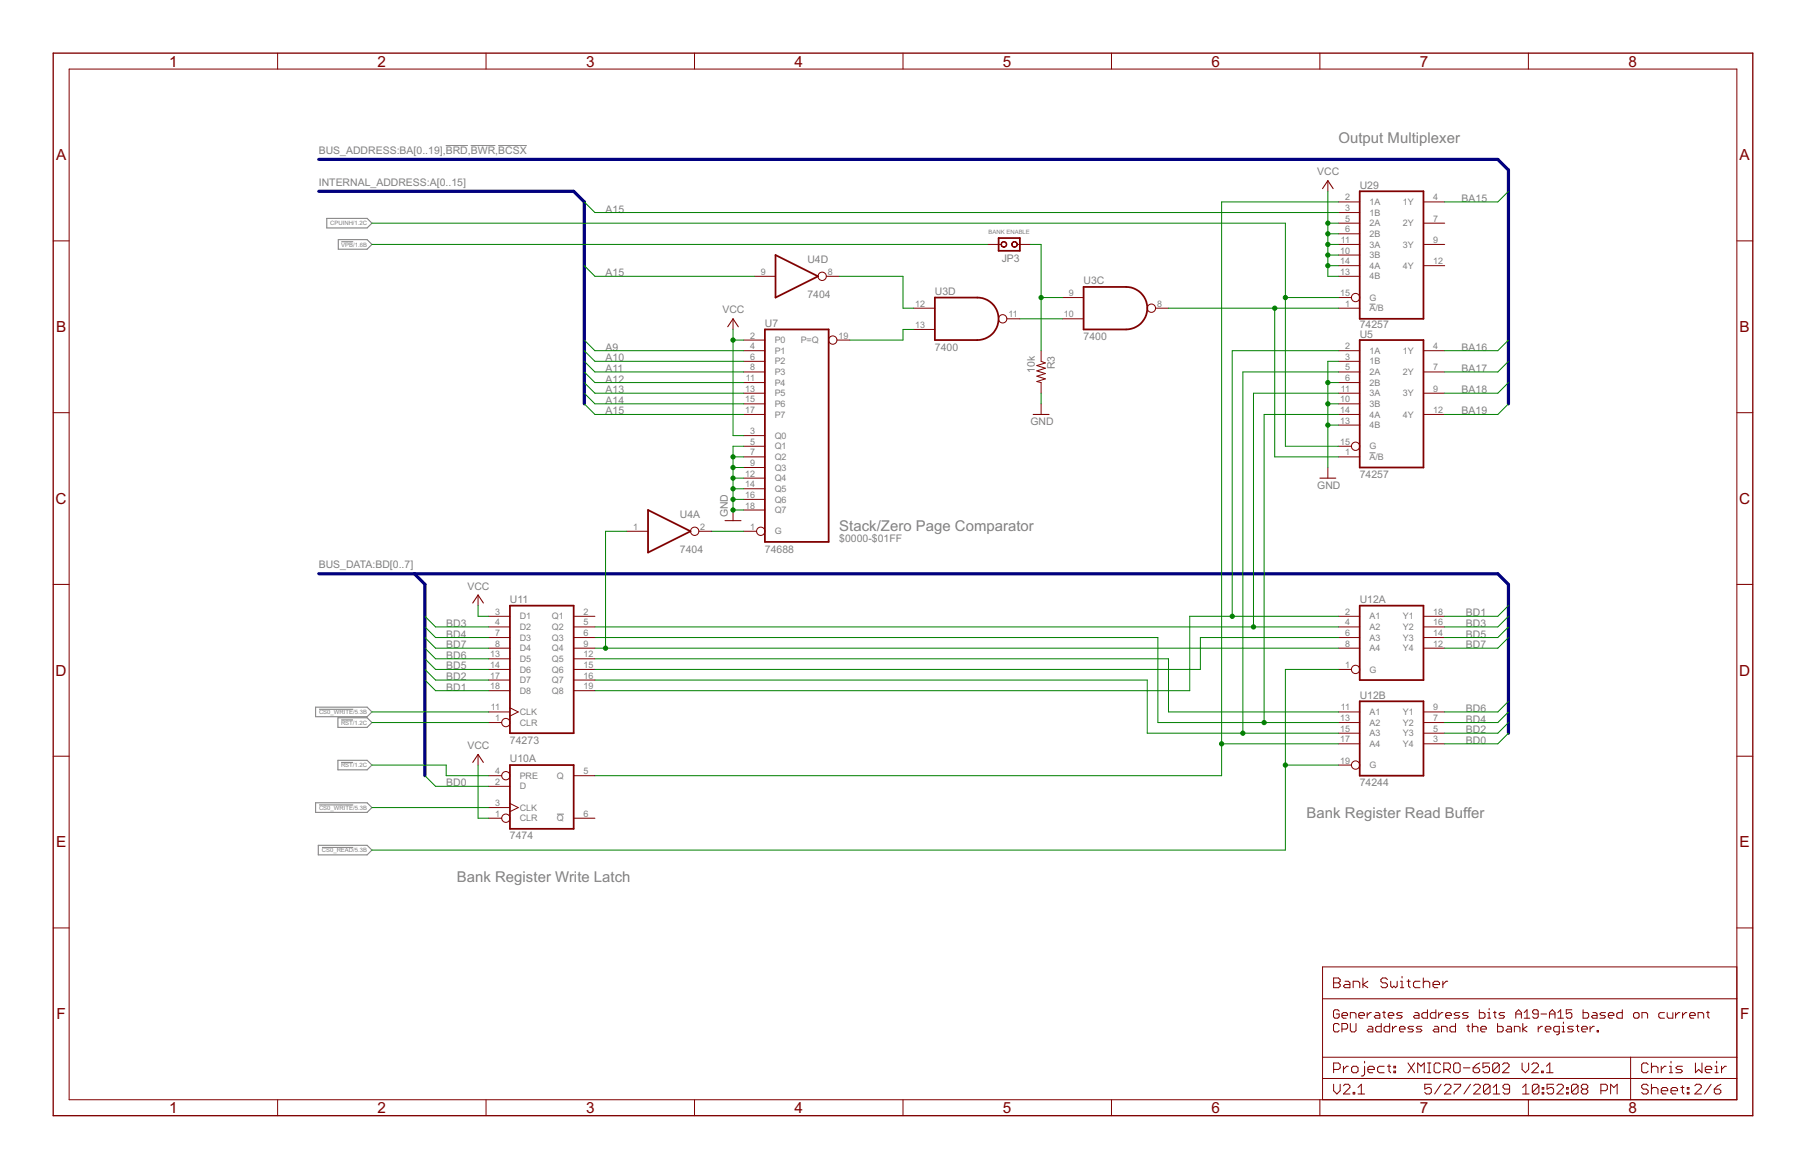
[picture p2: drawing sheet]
<svg xmlns="http://www.w3.org/2000/svg" width="432mm" height="279mm" viewBox="0 0 432 279" stroke-linecap="round" stroke-linejoin="round" font-family="sans-serif">
<path d="M106.6 34.8h5.2M112.5 34.8h5.9M119.1 34.8h6.8M81.6 57.8h2.9M327.4 72.7h1.5M327.4 108.2h1.5M76.3 169.5h8.2M81.6 172.1h2.8M76.3 192.4h8.2M81.6 182.2h2.8M133.2 194.6h1.6M77 202.5h7.5" fill="none" stroke="#808080" stroke-width=".24"/>
<path d="M78.1 52.2h9.7l1.1 1.1-1.1 1.2h-9.7zM80.9 57.3h6.9l1.1 1.1-1.1 1.2h-6.9zM75.5 169h12.3l1.1 1.2-1.1 1.1h-12.3zM80.8 171.6h7l1.1 1.1-1.1 1.1h-7zM75.5 191.9h12.3l1.1 1.1-1.1 1.2h-12.3zM80.8 181.7h7l1.1 1.2-1.1 1.1h-7zM76.1 202h11.7l1.1 1.2-1.1 1.1h-11.7z" fill="none" stroke="#808080" stroke-width=".25"/>
<g fill="none" stroke="#800000" stroke-width=".24">
<path d="M16.5 16.5h398.8v246.3h-398.8zM66.4 12.7v3.8M116.2 12.7v3.8M166.1 12.7v3.8M215.9 12.7v3.8M265.7 12.7v3.8M315.6 12.7v3.8M365.4 12.7v3.8M12.7 57.6h3.8M236.2 58.4h3.2M243.2 58.4h3.2M317.5 43.2v2.5"/>
<path d="M320 48.3h5.1M320 50.8h5.1M320 53.3h5.1M320 55.9h5.1M320 58.4h5.1M340.3 48.3h5.1M340.3 53.3h5.1M340.3 58.4h5.1M415.3 57.6h3.8M175.3 76.2v2.5M180.3 66h5.1M197.6 66h3.1"/>
<path d="M218.4 73.7h5.1M218.4 78.7h5.1M240.7 76.2h3.1M254 71.1h5.1M254 76.2h5.1M276.3 73.7h3.1M320 66h5.1M320 73.7h5.1M320 61h5.1M320 63.5h5.1M320 71.1h3.1M340.3 63.5h5.1"/>
<path d="M12.7 98.6h3.8M177.8 81.3h5.1M177.8 83.8h5.1M177.8 86.4h5.1M177.8 88.9h5.1M177.8 91.4h5.1M177.8 94h5.1M177.8 96.5h5.1M177.8 99.1h5.1M200.1 81.3h3.1M248.9 83.8v2.6l1 .3-2 .7 2 .6-2 .6 2 .7-2 .6 2 .7-2 .6 1 .2v2.6M248.9 96.5v2.6"/>
<path d="M320 83.8h5.1M320 86.4h5.1M320 88.9h5.1M320 91.4h5.1M320 94h5.1M320 96.5h5.1M320 99.1h5.1M340.3 83.8h5.1M340.3 88.9h5.1M340.3 94h5.1M340.3 99.1h5.1M415.3 98.6h3.8"/>
<path d="M177.8 104.1h5.1M177.8 106.7h5.1M177.8 109.2h5.1M177.8 111.7h5.1M177.8 114.3h5.1M177.8 116.8h5.1M177.8 119.4h5.1M317.5 111.7v2.6M320 106.7h3.1M320 109.2h5.1M320 101.6h5.1M12.7 139.7h3.8"/>
<path d="M149.9 127h5M167.1 127h3.1M175.3 121.9v2.5M177.8 127h3.1M177.8 121.9h5.1M415.3 139.7h3.8M114.3 142.2v2.6M116.8 147.3h5.1M116.8 149.8h5.1M116.8 152.4h5.1M116.8 154.9h5.1M116.8 157.5h5.1"/>
<path d="M116.8 160h5.1M137.2 147.3h5M137.2 149.8h5M137.2 152.4h5M137.2 154.9h5M137.2 157.5h5M137.2 160h5M320 147.3h5.1M320 149.8h5.1M320 152.4h5.1M320 154.9h5.1M320 160h3.1"/>
<path d="M340.3 147.3h5.1M340.3 149.8h5.1M340.3 152.4h5.1M340.3 154.9h5.1M116.8 172.7h3.2M116.8 170.2h5.1M116.8 162.5h5.1M116.8 165.1h5.1M121.9 169.2l2 1-2 1M137.2 162.5h5M137.2 165.1h5M320 172.7h5.1"/>
<path d="M320 170.2h5.1M320 175.2h5.1M320 177.8h5.1M340.3 172.7h5.1M340.3 170.2h5.1M340.3 175.2h5.1M340.3 177.8h5.1M12.7 180.7h3.8M114.3 180.3v2.6M116.8 195.6h3.2M116.8 187.9h5.1M116.8 193h5.1"/>
<path d="M116.8 185.4h3.2M121.9 192l2 1-2 1M137.2 195.6h5M137.2 185.4h5M320 182.9h3.1M415.3 180.7h3.8M12.7 221.8h3.8M316.2 238.7h99.1M318.9 233.7h1.1l.4 .4v.4l-.4 .4 .4 .4v.4l-.4 .4h-1.1zM318.9 234.9h1.1M321.6 234.5h.8l.3 .4v1.2h-1.1l-.4-.4 .4-.4h1.1M323.5 236.1v-1.6h1.2l.4 .4v1.2"/>
<path d="M325.9 233.7v2.4M327 234.5l-1.1 .8 1.1 .8M331.7 234.1l-.4-.4h-.8l-.3 .4v.4l.3 .4h.8l.4 .4v.4l-.4 .4h-.8l-.3-.4M332.5 234.5v1.2l.4 .4 .4-.4 .4 .4 .4-.4v-1.2M334.8 236.1h.8M334.8 234.5h.4v1.6M335.2 233.4v.3M336.4 234.5h.8M336.8 234.1v1.6l.4 .4M339.5 234.5h-1.2l-.4 .4v.8l.4 .4h1.2M340.3 234.9l.4-.4h.8l.3 .4v1.2M340.3 233.7v2.4"/>
<path d="M342.6 235.3h1.6v-.4l-.4-.4h-.8l-.4 .4v.8l.4 .4h.8M345 234.5v1.6M346.1 234.5h-.3l-.8 .8M415.3 221.8h3.8M415.3 231.1h-99.1v31.7M316.2 252.7h99.1M316.2 257.8h99.1M318.9 255.6h1.1l.4-.4v-.8l-.4-.3h-1.1v2.3M318.9 259.1v1.6l.7 .8 .8-.8v-1.6M320.2 241.7l-.4-.4h-.6l-.4 .4v1.3l.4 .4h.6l.4-.4v-.6h-.7M320.2 245l-.4-.4h-.6l-.4 .4v1.3l.4 .3h.6l.4-.3M320.8 242.7h1.4v-.3l-.3-.4h-.7l-.4 .4v.6l.4 .4h.7"/>
<path d="M320.8 246h1.1l.3-.4v-.6l-.3-.4h-1.1v2M321.2 259.5l.4-.4h.8l.3 .4v.4l-1.5 1.6h1.5M321.2 254.8v1.6M322.4 254.8h-.4l-.8 .8M322.9 243.4v-1.4h1l.3 .4v1M322.9 244.6v1.7l.3 .3h.7l.3-.3v-1.7M323.5 254.8h.8l.4 .4v.8l-.4 .4h-.8l-.3-.4v-.8zM324.7 259.9l.8-.8v2.4M324.9 242.7h1.3v-.3l-.3-.4h-.7l-.3 .4v.6l.3 .4h.7M326.3 253.7v.4M326.3 254.8v2l-.4 .4h-.4M326.9 242v1.4"/>
<path d="M327 255.6h1.6v-.4l-.4-.4h-.8l-.4 .4v.8l.4 .4h.8M327.2 245.3h.7l.3 .3v1h-1l-.3-.3 .3-.3h1M327.9 242h-.3l-.7 .7M328.9 242h.7l.3 .4v1h-1l-.3-.4 .3-.3h1M330.2 244.6v2h-1l-.3-.3v-.7l.3-.3h1M330.6 242h.6M330.9 241.7v1.3l.3 .4M330.9 254.8h-1.1l-.4 .4v.8l.4 .4h1.1M331.7 254.8h.8M331.9 242.7h1.3v-.3l-.3-.4h-.6l-.4 .4v.6l.4 .4h.6M332.1 254.4v1.6l.4 .4M332.3 244.6v2h-1.1l-.3-.3v-.7l.3-.3h1.1"/>
<path d="M332.9 245.3v1.3M333.3 254.8h.4v.4h-.4zM333.3 256h.4v.4h-.4zM333.9 245.3h-.3l-.7 .7M334.6 246h1.3v-.4l-.3-.3h-.7l-.3 .3v.7l.3 .3h.7M335.3 242h-1l-.4 .4 .4 .3h.6l.4 .3-.4 .4h-1M336.6 254.1l1.6 2.3M337.9 245.3h-.9l-.4 .3 .4 .4h.6l.3 .3-.3 .3h-1M338.2 254.1l-1.6 2.3M338.3 242h.6l.4 .4v1h-1l-.4-.4 .4-.3h1M339 256.4v-2.3l.7 .7 .8-.7v2.3M340 245.3h-1l-.4 .3 .4 .4h.6l.4 .3-.4 .3h-1"/>
<path d="M341.3 241.3v2.1h-1l-.3-.4v-.6l.3-.4h1M341.3 254.1h.8M341.3 256.4h.8M341.7 254.1v2.3M342.2 259.1h-1.5v1.2l.7-.4h.4l.4 .4v.8l-.4 .4h-.8l-.3-.4M343 245.3h.6l.4 .3v1h-1l-.4-.3 .4-.3h1M343.3 241.3v2.1h-1l-.3-.4v-.6l.3-.4h1M344 242v1.4M344.4 254.4l-.4-.3h-.7l-.4 .3v1.6l.4 .4h.7l.4-.4M344.6 259.1l-1.6 2.4M344.7 246.6v-1.3h1l.3 .3v1M345 242h-.3l-.7 .7"/>
<path d="M345.2 255.6h1.2l.4-.4v-.8l-.4-.3h-1.2v2.3M345.3 259.5l.4-.4h.8l.4 .4v.4l-1.6 1.6h1.6M345.7 242.7h1.3v-.3l-.3-.4h-.7l-.3 .4v.6l.3 .4h.7M346 255.6l.8 .8M347.7 259.1h1.5v.4l-1.5 1.6v.4M347.9 254.1h.8l.4 .3v1.6l-.4 .4h-.8l-.3-.4v-1.6zM348 244.6v2h-1l-.3-.3v-.7l.3-.3h1M349 242h-1l-.3 .4 .3 .3h.7l.3 .3-.3 .4h-1M349.9 255.2h1.6M350.7 245.3h.6M351 242h-1l-.3 .4 .3 .3h.7l.3 .3-.3 .4h-1M351 245v1.3l.3 .3"/>
<path d="M351.6 259.1l-1.6 2.4M352 245.6l.4-.3h.6l.4 .3v1M352 244.6v2M352.2 255.2h1.2l.4 .4v.4l-.4 .4h-.8l-.4-.4zM352.3 259.5l.4-.4h.8l.4 .4v.4l-1.6 1.6h1.6M353.7 241.3v2.1h1l.3-.4v-.6l-.3-.4h-1M353.8 254.1l-.8 .3-.8 .8M354 246h1.4v-.4l-.4-.3h-.6l-.4 .3v.7l.4 .3h.6M355.7 243.4h.7M355.7 242h.3v1.4M356 241v.3M356.1 254.1h-1.5v1.1l.7-.4h.4l.4 .4v.8l-.4 .4h-.8l-.3-.4"/>
<path d="M356.3 259.5v1.6l-.4 .4h-.8l-.4-.4M356.3 259.5l-.4-.4h-.8l-.4 .4v1.6M356.3 259.5l-1.6 1.6M357 259.9l.8-.8v2.4M357.1 242h.6M357.4 241.7v1.3l.3 .4M358.1 244.6v2h1l.3-.3v-.7l-.3-.3h-1M358.5 254.4l-.4-.3h-.8l-.4 .3v1.6M358.5 254.4v1.6l-.4 .4h-.8l-.4-.4M358.5 254.4l-1.6 1.6M359.2 254.4l.4-.3h.8l.4 .3v.4l-1.6 1.6h1.6M359.7 242h-1l-.3 .4 .3 .3h.7l.3 .3-.3 .4h-1"/>
<path d="M360.4 245.3h.7l.3 .3v1h-1l-.3-.3 .3-.3h1M362.1 246.6v-1.3h1l.3 .3v1M362.4 242.4h1.3M362.4 243.4v-1.4l.7-.7 .6 .7v1.4M363.9 254.1v1.5l.8 .8 .8-.8v-1.5M364 259.9l.8-.8v2.4M364.1 244.6v2M364.4 243.4h1.4M364.4 242l.7-.7v2.1M365.1 245.3l-1 .7 1 .6M366.2 254.4l.4-.3h.8l.4 .3v.4l-1.6 1.6h1.6M367.8 242.4h-1l-.4-.4v-.3l.4-.4h.7l.3 .4v1.3l-.3 .4h-.7l-.4-.4"/>
<path d="M367.8 245.3v1.3M367.9 259.5v1.6l-.3 .4h-.8l-.4-.4M367.9 259.5l-.3-.4h-.8l-.4 .4v1.6M367.9 259.5l-1.5 1.6M368.4 242.4h1.4M368.6 256h.4v.4h-.4zM368.7 259.9h.4v.4h-.4zM368.8 245.3h-.4l-.6 .7M369.5 246h1.3v-.4l-.3-.3h-.7l-.3 .3v.7l.3 .3h.7M369.8 256.4h1.5M369.8 254.8l.7-.7v2.3M370.5 242.4h1.3"/>
<path d="M370.5 243.4v-1.4l.6-.7 .7 .7v1.4M371.5 259.1h-1.6v1.2l.8-.4h.4l.4 .4v.8l-.4 .4h-.8l-.4-.4M372.2 259.5l.4-.4h.8l.4 .4v.4l-1.6 1.6h1.6M372.5 243.4h1.3M372.5 242l.6-.7v2.1M372.8 246.6h-1l-.3-.3v-.7l.3-.3h1v1.7l-.3 .3h-.4M373.5 246.6h.6M373.5 245.3h.3v1.3M373.8 244.3v.3M374.6 259.9h.3v.4h-.3zM375.8 241.3h-1.3v1.1l.7-.4h.3l.3 .4v.6l-.3 .4h-.7l-.3-.4M376.2 245.3h-1l-.4 .3 .4 .4h.6l.4 .3-.4 .3h-1"/>
<path d="M376.8 245.3h.7M377.2 245v1.3l.3 .3M377.3 259.5v1.6l-.4 .4h-.8l-.4-.4M377.3 259.5l-.4-.4h-.8l-.4 .4v1.6M377.3 259.5l-1.6 1.6M378.2 246h1.3v-.4l-.3-.3h-.7l-.3 .3v.7l.3 .3h.7M378.5 241.3v2.1h1l.3-.4v-.6l-.3-.4h-1M380.2 245.3v1.3M380.9 242h.6l.3 .4v1h-.9l-.4-.4 .4-.3h.9M381.2 245.3h-.3l-.7 .7M381.9 246.3h.3v.3h-.3zM383.9 242h-1l-.4 .4 .4 .3h.6l.4 .3-.4 .4h-1"/>
<path d="M384.5 242.7h1.4v-.3l-.3-.4h-.7l-.4 .4v.6l.4 .4h.7M387.9 241.3v2.1h-1l-.4-.4v-.6l.4-.4h1M389.9 252.7v10.1M390.6 242.4l.3-.4h.7l.3 .4v.6l-.3 .4h-.7l-.3-.4zM392.6 243.4v-1.4h1l.3 .4v1M394.1 254.4l-.4-.3h-.8l-.4 .3v1.6l.4 .4h.8l.4-.4M394.1 259.5l-.4-.4h-.8l-.4 .4v.4l.4 .4h.8l.4 .4v.4l-.4 .4h-.8l-.4-.4M394.8 255.2l.4-.4h.8l.4 .4v1.2M394.8 254.1v2.3M394.8 259.1v2.4M397.2 254.8v1.6M398 242h-1.1l-.3 .4v.6l.3 .4h1.1"/>
<path d="M398.4 254.8h-.4l-.8 .8M398.6 242v1l.3 .4h1.1v-1.4M399.1 254.8h.4v1.6M399.1 256.4h.8M399.5 253.7v.4M400.6 242v1.4M401.6 242h-.3l-.7 .7M401.9 259.9h.7M402.3 259.5v1.6l.3 .4M402.3 254.8h-1.2l-.4 .4 .4 .4h.8l.4 .4-.4 .4h-1.2M402.3 242v1.4M403.3 242h-.3l-.7 .7"/>
<path d="M403.4 259.9h.4v.4h-.4zM404 242.7h1.3v-.3l-.3-.4h-.7l-.3 .4v.6l.3 .4h.7M405.2 259.5l.4-.4h.8l.4 .4v.4l-1.6 1.6h1.6M405.4 254.1v2.3l.7-.8 .8 .8v-2.3M406 243.4v-1.4h1l.3 .4v1M407.7 255.6h1.6v-.4l-.4-.4h-.8l-.4 .4v.8l.4 .4h.8M408 242h.7M408.3 241.7v1.3l.4 .4M409.1 259.1l-1.6 2.4M410 254.8h.4v1.6M410 256.4h.8M410.4 253.7v.4"/>
<path d="M411.4 259.1l-.7 .4-.8 .8M411.6 254.8v1.6M412.8 254.8h-.4l-.8 .8M66.4 262.8v3.9M116.2 262.8v3.9M166.1 262.8v3.9M215.9 262.8v3.9M265.7 262.8v3.9M315.6 262.8v3.9M323.5 261.1h.4v.4h-.4zM324.7 261.5h1.6M357 261.5h1.6"/>
<path d="M360.9 260.3h-1.2l-.3-.4v-.4l.3-.4h.8l.4 .4v1.6l-.4 .4h-.8l-.3-.4M364 261.5h1.6M365.4 262.8v3.9M368.7 261.1h.4v.4h-.4zM374.6 261.1h.3v.4h-.3zM378.5 260.3l-.4 .4v.4l.4 .4h.7l.4-.4v-.4l-.4-.4M378.5 260.3l-.4-.4v-.4l.4-.4h.7l.4 .4v.4l-.4 .4M378.5 260.3h.7M382.8 260.7h1.1l.4-.4v-.8l-.4-.4h-1.1v2.4M385.1 261.5v-2.4l.8 .8 .8-.8v2.4M394.8 260.3l.4-.4h.8l.4 .4v1.2M397.2 260.7h1.5v-.4l-.3-.4h-.8l-.4 .4v.8l.4 .4h.8"/>
<path d="M399.5 260.7h1.6v-.4l-.4-.4h-.8l-.4 .4v.8l.4 .4h.8M403.4 261.1h.4v.4h-.4zM409.9 260.3h1.2l.3 .4v.4l-.3 .4h-.8l-.4-.4z"/>
<circle cx="196.6" cy="66" r=".99"/>
<circle cx="239.7" cy="76.2" r=".99"/>
<circle cx="275.3" cy="73.7" r=".99"/>
<circle cx="324.1" cy="71.1" r=".99"/>
<circle cx="199.1" cy="81.3" r=".99"/>
<circle cx="324.1" cy="106.7" r=".99"/>
<circle cx="166.1" cy="127" r=".99"/>
<circle cx="181.9" cy="127" r=".99"/>
<circle cx="324.1" cy="160" r=".99"/>
<circle cx="120.9" cy="172.7" r=".99"/>
<circle cx="120.9" cy="195.6" r=".99"/>
<circle cx="120.9" cy="185.4" r=".99"/>
<circle cx="324.1" cy="182.9" r=".99"/>
</g>
<path d="M12.7 12.7h406.4v254h-406.4z" fill="none" stroke="#800000" stroke-width=".32"/>
<path d="M238.8 56.9h5v3h-5zM325.1 45.7h15.2v30.5h-15.2zM182.9 78.7h15.2v50.8h-15.2zM185.4 61l10.2 5-10.2 5.1zM223.5 71.1h10.2a5.1 5.1 0 0 1 5 5.1 5.1 5.1 0 0 1-5 5.1h-10.2zM259.1 68.6h10.1a5.1 5.1 0 0 1 5.1 5.1 5.1 5.1 0 0 1-5.1 5h-10.1zM325.1 81.3h15.2v30.4h-15.2zM154.9 121.9l10.2 5.1-10.2 5.1zM121.9 144.8h15.3v30.4h-15.3zM325.1 144.8h15.2v17.7h-15.2zM325.1 167.6h15.2v17.8h-15.2zM121.9 182.9h15.3v15.2h-15.3z" fill="none" stroke="#800000" stroke-width=".42"/>
<path d="M316.2 45.1l1.3-1.9 1.2 1.9M174 78.1l1.3-1.9 1.2 1.9M247 99.1h3.8M315.6 114.3h3.8M173.4 124.4h3.8M113 144.1l1.3-1.9 1.3 1.9M113 182.2l1.3-1.9 1.3 1.9" fill="none" stroke="#800000" stroke-width=".25"/>
<g fill="#800000" stroke="#800000" stroke-width=".24">
<path d="M239.5 58a.7 .7 0 0 1 1.1 0 .7 .7 0 0 1-.4 1.1 .7 .7 0 0 1-.9-.7h.2a.57 .57 0 0 1 .8-.5 .57 .57 0 0 1 .1 1 .57 .57 0 0 1-.9-.3l-.2-.2z" fill-rule="evenodd"/>
<path d="M242 58a.7 .7 0 0 1 1.1 0 .7 .7 0 0 1-.3 1.1 .7 .7 0 0 1-.9-.7h.1a.57 .57 0 0 1 .8-.5 .57 .57 0 0 1 .1 1 .57 .57 0 0 1-.9-.3l-.1-.2z" fill-rule="evenodd"/>
</g>
<path d="M76.2 38.1h281.9l2.6 2.5v55.9M76.2 45.7h61l2.5 2.6v48.2M76.2 137.1h281.9l2.6 2.6v35.5M99.1 137.1l2.5 2.6v45.7" fill="none" stroke="#000080" stroke-width=".76"/>
<g fill="none" stroke="#008000" stroke-width=".24">
<path d="M88.9 53.3h218.4v53.4h12.7M88.9 58.4h147.3M139.7 48.3l2.5 2.5h177.8M246.4 58.4h2.5v25.4M317.5 45.7v20.3h2.5M317.5 53.3h2.5M317.5 55.9h2.5M317.5 58.4h2.5M320 48.3h-27.9v137.1h-149.9M360.7 45.7l-2.6 2.6h-12.7M139.7 63.5l2.5 2.5h38.1M175.3 78.7v25.4h2.5"/>
<path d="M200.7 66h15.2v7.7h2.5M218.4 78.7h-2.5v2.6h-12.7M243.8 76.2h10.2M248.9 71.1h5.1M279.4 73.7h40.6M304.8 73.7v35.5h15.2M307.3 71.1h12.7M317.5 61h2.5M317.5 63.5h2.5M139.7 96.5l2.5 2.6h35.6M139.7 94l2.5 2.5h35.6M139.7 91.4l2.5 2.6h35.6"/>
<path d="M139.7 88.9l2.5 2.5h35.6M139.7 86.4l2.5 2.5h35.6M139.7 83.8l2.5 2.6h35.6M139.7 81.3l2.5 2.5h35.6M175.3 81.3h2.5M248.9 94v2.5M317.5 96.5h2.5M317.5 91.4h2.5M320 99.1h-17.8v73.6M320 94h-20.3v55.8M320 88.9h-22.8v86.3M320 86.4h-2.5v25.3"/>
<path d="M320 83.8h-25.4v63.5M360.7 96.5l-2.6 2.6h-12.7M360.7 91.4l-2.6 2.6h-12.7M360.7 86.4l-2.6 2.5h-12.7M360.7 81.3l-2.6 2.5h-12.7M175.3 109.2h2.5M175.3 111.7h2.5M175.3 114.3h2.5M175.3 116.8h2.5M175.3 119.4h2.5M177.8 106.7h-2.5v15.2h2.5M317.5 101.6h2.5"/>
<path d="M149.9 127h-5.1v27.9M170.2 127h7.6M101.6 152.4l2.5 2.5h12.7M101.6 154.9l2.5 2.6h12.7M101.6 149.8l2.5 2.6h12.7M101.6 157.5l2.5 2.5h12.7M101.6 147.3l2.5 2.5h12.7M101.6 160l2.5 2.5h12.7M114.3 144.8v2.5h2.5M142.2 154.9h177.8M142.2 157.5h137.2v12.7h40.6M142.2 152.4h134.6v20.3h43.2"/>
<path d="M142.2 149.8h177.8M320 152.4h-33v7.6h-144.8M320 160h-12.7v43.2h-218.4M320 147.3h-35.5v17.8h-142.3M360.7 152.4l-2.6 2.5h-12.7M360.7 149.8l-2.6 2.6h-12.7M360.7 147.3l-2.6 2.5h-12.7M360.7 144.8l-2.6 2.5h-12.7M88.9 170.2h27.9M88.9 172.7h27.9M101.6 162.5l2.5 2.6h12.7M142.2 162.5h132.1v12.7h45.7"/>
<path d="M292.1 177.8h27.9M360.7 167.6l-2.6 2.6h-12.7M360.7 170.2l-2.6 2.5h-12.7M360.7 172.7l-2.6 2.5h-12.7M360.7 175.2l-2.6 2.6h-12.7M88.9 182.9h17.8v2.5h10.1M88.9 193h27.9M101.6 185.4l2.5 2.5h12.7M114.3 182.9v12.7h2.5M307.3 182.9h12.7"/>
</g>
<g fill="#008000" stroke="#008000" stroke-width=".24">
<circle cx="175.3" cy="81.3" r=".51"/>
<circle cx="317.5" cy="53.3" r=".51"/>
<circle cx="317.5" cy="55.9" r=".51"/>
<circle cx="317.5" cy="58.4" r=".51"/>
<circle cx="317.5" cy="61" r=".51"/>
<circle cx="317.5" cy="63.5" r=".51"/>
<circle cx="175.3" cy="109.2" r=".51"/>
<circle cx="175.3" cy="111.7" r=".51"/>
<circle cx="175.3" cy="114.3" r=".51"/>
<circle cx="175.3" cy="116.8" r=".51"/>
<circle cx="175.3" cy="119.4" r=".51"/>
<circle cx="175.3" cy="121.9" r=".51"/>
<circle cx="317.5" cy="91.4" r=".51"/>
<circle cx="317.5" cy="96.5" r=".51"/>
<circle cx="317.5" cy="101.6" r=".51"/>
<circle cx="307.3" cy="71.1" r=".51"/>
<circle cx="307.3" cy="182.9" r=".51"/>
<circle cx="144.8" cy="154.9" r=".51"/>
<circle cx="294.6" cy="147.3" r=".51"/>
<circle cx="299.7" cy="149.8" r=".51"/>
<circle cx="297.2" cy="175.2" r=".51"/>
<circle cx="302.2" cy="172.7" r=".51"/>
<circle cx="292.1" cy="177.8" r=".51"/>
<circle cx="304.8" cy="73.7" r=".51"/>
<circle cx="248.9" cy="71.1" r=".51"/>
</g>
<g font-size="4.1" fill="#800000">
<text x="40.4" y="15.9">1</text>
<text x="90.3" y="15.9">2</text>
<text x="140.1" y="15.9">3</text>
<text x="190" y="15.9">4</text>
<text x="239.8" y="15.9">5</text>
<text x="289.6" y="15.9">6</text>
<text x="339.5" y="15.9">7</text>
<text x="389.3" y="15.9">8</text>
<text x="13.4" y="38.3">A</text>
<text x="415.9" y="38.3">A</text>
<text x="13.4" y="79.4">B</text>
<text x="415.9" y="79.4">B</text>
<text x="13.3" y="120.4">C</text>
<text x="415.8" y="120.4">C</text>
<text x="13.3" y="161.5">D</text>
<text x="415.8" y="161.5">D</text>
<text x="13.4" y="202.6">E</text>
<text x="415.9" y="202.6">E</text>
<text x="13.5" y="243.6">F</text>
<text x="416" y="243.6">F</text>
<text x="40.4" y="266">1</text>
<text x="90.3" y="266">2</text>
<text x="140.1" y="266">3</text>
<text x="190" y="266">4</text>
<text x="239.8" y="266">5</text>
<text x="289.6" y="266">6</text>
<text x="339.5" y="266">7</text>
<text x="389.3" y="266">8</text>
</g>
<g font-size="4" fill="#808080">
<text x="320" y="34.3">Output Multiplexer</text>
<text x="200.7" y="127">Stack/Zero Page Comparator</text>
<text x="312.4" y="195.6">Bank Register Read Buffer</text>
<text x="109.2" y="210.8">Bank Register Write Latch</text>
</g>
<g font-size="2.8" fill="#808080">
<text x="76.2" y="36.8">BUS_ADDRESS:BA[0..19],BRD,BWR,BCSX</text>
<text x="314.9" y="41.9">VCC</text>
<text x="76.2" y="44.5">INTERNAL_ADDRESS:A[0..15]</text>
<text x="325.1" y="45.1">U29</text>
<text x="144.8" y="50.8">A15</text>
<text x="349.4" y="48.3">BA15</text>
<text x="193" y="62.9">U4D</text>
<text x="239.5" y="62.7">JP3</text>
<text x="144.8" y="66">A15</text>
<text x="193" y="71.1">7404</text>
<text x="223.5" y="70.5">U3D</text>
<text x="259.1" y="67.9">U3C</text>
<text x="172.7" y="74.9">VCC</text>
<text x="144.8" y="83.8">A9</text>
<text x="182.9" y="78.1">U7</text>
<text x="223.5" y="83.8">7400</text>
<text x="259.1" y="81.3">7400</text>
<text x="325.1" y="78.5">74257</text>
<text x="325.1" y="80.9">U5</text>
<text x="349.4" y="83.8">BA16</text>
<text x="144.8" y="88.9">A11</text>
<text x="144.8" y="86.4">A10</text>
<text x="247.4" y="89.1" transform="rotate(-90 247.4 89.1)">10k</text>
<text x="252.2" y="88.3" transform="rotate(-90 252.2 88.3)">R3</text>
<text x="349.4" y="88.9">BA17</text>
<text x="144.8" y="94">A13</text>
<text x="144.8" y="91.4">A12</text>
<text x="349.4" y="94">BA18</text>
<text x="144.8" y="99.1">A15</text>
<text x="144.8" y="96.5">A14</text>
<text x="246.4" y="101.6">GND</text>
<text x="349.4" y="99.1">BA19</text>
<text x="314.9" y="116.8">GND</text>
<text x="325.1" y="114.3">74257</text>
<text x="162.6" y="123.8">U4A</text>
<text x="174" y="123.7" transform="rotate(-90 174 123.7)">GND</text>
<text x="200.7" y="129.5">$0000-$01FF</text>
<text x="76.2" y="135.9">BUS_DATA:BD[0..7]</text>
<text x="162.6" y="132.1">7404</text>
<text x="182.9" y="132.1">74688</text>
<text x="111.8" y="141">VCC</text>
<text x="106.7" y="149.8">BD3</text>
<text x="121.9" y="144.1">U11</text>
<text x="325.1" y="144.1">U12A</text>
<text x="350.5" y="149.8">BD3</text>
<text x="350.5" y="147.3">BD1</text>
<text x="106.7" y="154.9">BD7</text>
<text x="106.7" y="152.4">BD4</text>
<text x="350.5" y="154.9">BD7</text>
<text x="350.5" y="152.4">BD5</text>
<text x="106.7" y="157.5">BD6</text>
<text x="106.7" y="160">BD5</text>
<text x="106.7" y="162.5">BD2</text>
<text x="106.7" y="165.1">BD1</text>
<text x="325.1" y="167">U12B</text>
<text x="350.5" y="170.2">BD6</text>
<text x="350.5" y="172.7">BD4</text>
<text x="111.8" y="179">VCC</text>
<text x="121.9" y="177.8">74273</text>
<text x="350.5" y="175.2">BD2</text>
<text x="350.5" y="177.8">BD0</text>
<text x="121.9" y="182.2">U10A</text>
<text x="106.7" y="187.9">BD0</text>
<text x="325.1" y="187.9">74244</text>
<text x="121.9" y="200.6">7474</text>
</g>
<g font-size="2.4" fill="#808080">
<text x="321.6" y="47.9">2</text>
<text x="342.7" y="47.9">4</text>
<text x="321.6" y="50.4">3</text>
<text x="321.6" y="53">5</text>
<text x="327.4" y="49">1A</text>
<text x="327.4" y="51.6">1B</text>
<text x="335.4" y="49">1Y</text>
<text x="342.7" y="53">7</text>
<text x="320.5" y="58.1">11</text>
<text x="321.6" y="55.5">6</text>
<text x="327.4" y="54.1">2A</text>
<text x="327.4" y="56.6">2B</text>
<text x="327.4" y="59.2">3A</text>
<text x="335.4" y="54.1">2Y</text>
<text x="335.4" y="59.2">3Y</text>
<text x="342.7" y="58.1">9</text>
<text x="181.9" y="65.7">9</text>
<text x="197.9" y="65.7">8</text>
<text x="320.4" y="60.6">10</text>
<text x="320.4" y="65.7">13</text>
<text x="320.4" y="63.1">14</text>
<text x="327.4" y="61.7">3B</text>
<text x="327.4" y="64.3">4A</text>
<text x="335.4" y="64.3">4Y</text>
<text x="342.7" y="63.1">12</text>
<text x="255.5" y="70.8">9</text>
<text x="320.4" y="70.8">15</text>
<text x="327.4" y="66.8">4B</text>
<text x="327.4" y="71.9">G</text>
<text x="218.8" y="73.3">12</text>
<text x="241.1" y="75.8">11</text>
<text x="254.4" y="75.8">10</text>
<text x="276.6" y="73.3">8</text>
<text x="321.6" y="73.3">1</text>
<text x="327.4" y="74.4">A/B</text>
<text x="179.4" y="80.9">2</text>
<text x="179.4" y="83.5">4</text>
<text x="185.2" y="82">P0</text>
<text x="191.4" y="82">P=Q</text>
<text x="200.5" y="80.9">19</text>
<text x="218.8" y="78.4">13</text>
<text x="321.6" y="83.5">2</text>
<text x="342.7" y="83.5">4</text>
<text x="179.4" y="86">6</text>
<text x="179.4" y="88.5">8</text>
<text x="185.2" y="84.6">P1</text>
<text x="185.2" y="87.1">P2</text>
<text x="185.2" y="89.7">P3</text>
<text x="321.6" y="86">3</text>
<text x="321.6" y="88.5">5</text>
<text x="327.4" y="84.6">1A</text>
<text x="327.4" y="87.1">1B</text>
<text x="327.4" y="89.7">2A</text>
<text x="335.4" y="84.6">1Y</text>
<text x="335.4" y="89.7">2Y</text>
<text x="342.7" y="88.5">7</text>
<text x="178.2" y="93.6">13</text>
<text x="178.3" y="91.1">11</text>
<text x="185.2" y="92.2">P4</text>
<text x="185.2" y="94.7">P5</text>
<text x="320.5" y="93.6">11</text>
<text x="321.6" y="91.1">6</text>
<text x="327.4" y="92.2">2B</text>
<text x="327.4" y="94.7">3A</text>
<text x="335.4" y="94.7">3Y</text>
<text x="342.7" y="93.6">9</text>
<text x="178.2" y="96.2">15</text>
<text x="178.2" y="98.7">17</text>
<text x="185.2" y="97.3">P6</text>
<text x="185.2" y="99.8">P7</text>
<text x="320.4" y="96.2">10</text>
<text x="320.4" y="101.2">13</text>
<text x="320.4" y="98.7">14</text>
<text x="327.4" y="97.3">3B</text>
<text x="327.4" y="99.8">4A</text>
<text x="335.4" y="99.8">4Y</text>
<text x="342.7" y="98.7">12</text>
<text x="179.4" y="103.8">3</text>
<text x="179.4" y="106.3">5</text>
<text x="185.2" y="104.9">Q0</text>
<text x="185.2" y="107.4">Q1</text>
<text x="320.4" y="106.3">15</text>
<text x="327.4" y="102.4">4B</text>
<text x="327.4" y="107.4">G</text>
<text x="178.2" y="113.9">12</text>
<text x="179.4" y="108.9">7</text>
<text x="179.4" y="111.4">9</text>
<text x="185.2" y="110">Q2</text>
<text x="185.2" y="112.5">Q3</text>
<text x="321.6" y="108.9">1</text>
<text x="327.4" y="110">A/B</text>
<text x="178.2" y="116.5">14</text>
<text x="178.2" y="119">16</text>
<text x="185.2" y="115">Q4</text>
<text x="185.2" y="117.6">Q5</text>
<text x="178.2" y="121.6">18</text>
<text x="185.2" y="120.1">Q6</text>
<text x="185.2" y="122.7">Q7</text>
<text x="151.4" y="126.6">1</text>
<text x="167.4" y="126.6">2</text>
<text x="179.4" y="126.6">1</text>
<text x="185.2" y="127.7">G</text>
<text x="118.4" y="146.9">3</text>
<text x="118.4" y="149.5">4</text>
<text x="124.3" y="148.1">D1</text>
<text x="132" y="148.1">Q1</text>
<text x="139.5" y="146.9">2</text>
<text x="139.5" y="149.5">5</text>
<text x="321.6" y="146.9">2</text>
<text x="321.6" y="149.5">4</text>
<text x="327.4" y="148.1">A1</text>
<text x="335.4" y="148.1">Y1</text>
<text x="342.7" y="149.5">16</text>
<text x="342.7" y="146.9">18</text>
<text x="118.4" y="152">7</text>
<text x="118.4" y="154.6">8</text>
<text x="124.3" y="150.6">D2</text>
<text x="124.3" y="153.1">D3</text>
<text x="124.3" y="155.7">D4</text>
<text x="132" y="150.6">Q2</text>
<text x="132" y="153.1">Q3</text>
<text x="132" y="155.7">Q4</text>
<text x="139.5" y="152">6</text>
<text x="139.5" y="154.6">9</text>
<text x="321.6" y="152">6</text>
<text x="321.6" y="154.6">8</text>
<text x="327.4" y="150.6">A2</text>
<text x="327.4" y="153.1">A3</text>
<text x="327.4" y="155.7">A4</text>
<text x="335.4" y="155.7">Y4</text>
<text x="335.4" y="153.1">Y3</text>
<text x="335.4" y="150.6">Y2</text>
<text x="342.7" y="154.6">12</text>
<text x="342.7" y="152">14</text>
<text x="117.2" y="157.1">13</text>
<text x="117.2" y="159.6">14</text>
<text x="124.3" y="158.2">D5</text>
<text x="124.3" y="160.8">D6</text>
<text x="132" y="158.2">Q5</text>
<text x="132" y="160.8">Q6</text>
<text x="139.5" y="157.1">12</text>
<text x="139.5" y="159.6">15</text>
<text x="321.6" y="159.6">1</text>
<text x="327.4" y="160.8">G</text>
<text x="117.2" y="162.2">17</text>
<text x="117.2" y="164.7">18</text>
<text x="124.3" y="163.3">D7</text>
<text x="124.3" y="165.8">D8</text>
<text x="132" y="163.3">Q7</text>
<text x="132" y="165.8">Q8</text>
<text x="139.5" y="162.2">16</text>
<text x="139.5" y="164.7">19</text>
<text x="117.4" y="169.8">11</text>
<text x="118.4" y="172.3">1</text>
<text x="124.3" y="173.5">CLR</text>
<text x="124.3" y="170.9">CLK</text>
<text x="320.4" y="172.3">13</text>
<text x="320.5" y="169.8">11</text>
<text x="327.4" y="170.9">A1</text>
<text x="327.4" y="173.5">A2</text>
<text x="335.4" y="173.5">Y2</text>
<text x="335.4" y="170.9">Y1</text>
<text x="342.7" y="172.3">7</text>
<text x="342.7" y="169.8">9</text>
<text x="320.4" y="174.9">15</text>
<text x="320.4" y="177.4">17</text>
<text x="327.4" y="176">A3</text>
<text x="327.4" y="178.5">A4</text>
<text x="335.4" y="178.5">Y4</text>
<text x="335.4" y="176">Y3</text>
<text x="342.7" y="177.4">3</text>
<text x="342.7" y="174.9">5</text>
<text x="118.4" y="185">4</text>
<text x="139.5" y="185">5</text>
<text x="320.4" y="182.5">19</text>
<text x="327.4" y="183.6">G</text>
<text x="118.4" y="187.6">2</text>
<text x="124.3" y="188.7">D</text>
<text x="124.3" y="186.2">PRE</text>
<text x="133.2" y="186.2">Q</text>
<text x="118.4" y="195.2">1</text>
<text x="118.4" y="192.7">3</text>
<text x="124.3" y="196.3">CLR</text>
<text x="124.3" y="193.8">CLK</text>
<text x="133.2" y="196.3">Q</text>
<text x="139.5" y="195.2">6</text>
</g>
<g font-size="1.6" fill="#808080">
<text x="79" y="53.8">CPUINH/1.2C</text>
<text x="81.6" y="58.9">VPB/1.6B</text>
<text x="236.4" y="55.9">BANK ENABLE</text>
<text x="76.3" y="170.7">CS0_WRITE/5.3B</text>
<text x="81.5" y="173.2">RST/1.2C</text>
<text x="81.5" y="183.4">RST/1.2C</text>
<text x="76.3" y="193.5">CS0_WRITE/5.3B</text>
<text x="77" y="203.7">CS0_READ/5.3B</text>
</g>
</svg>
